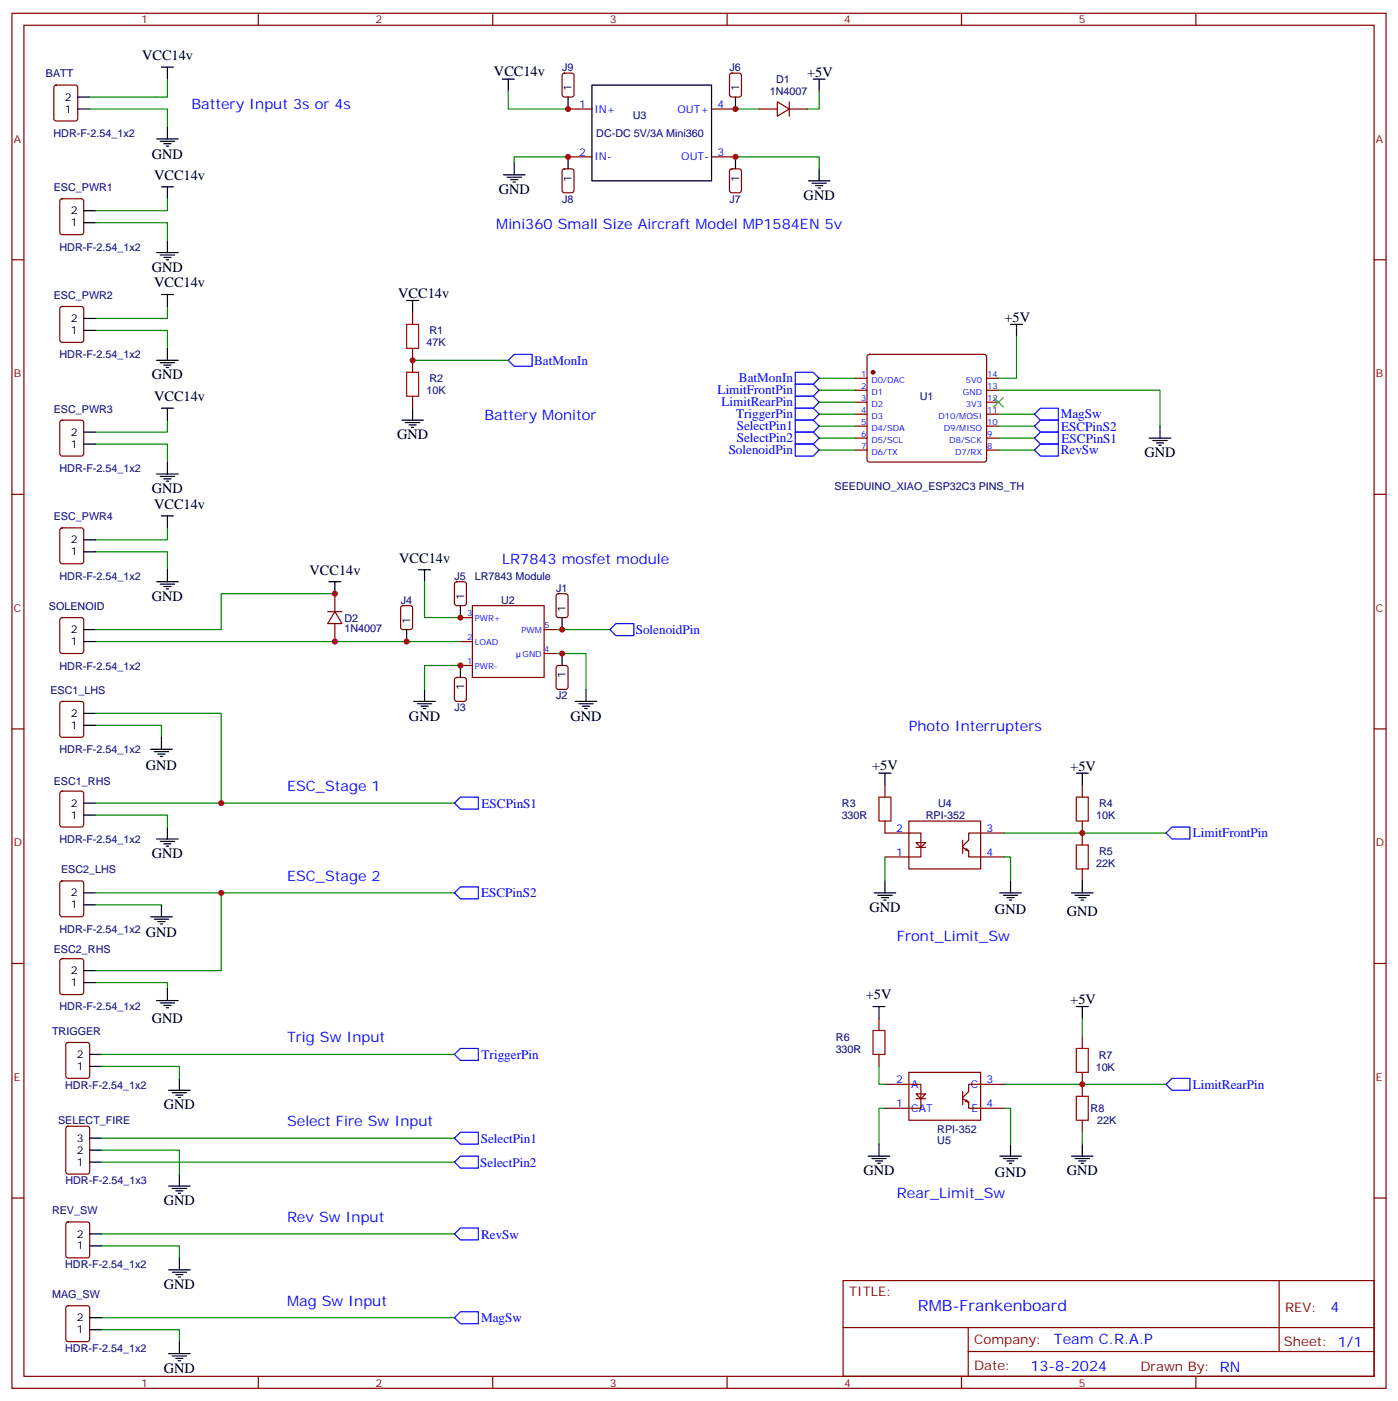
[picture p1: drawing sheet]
<svg xmlns="http://www.w3.org/2000/svg" width="412mm" height="413mm" viewBox="0 0 412 413" stroke-linecap="round" stroke-linejoin="round" font-family="sans-serif">
<g fill="none" stroke="#870000" stroke-width=".35">
<path d="M3.5 3.9h405.4v405.4h-405.4zM7.1 7.4h398.2v398.3h-398.2zM76.2 3.9v3.5M145.3 3.9v3.5M214.5 3.9v3.5M283.6 3.9v3.5M352.8 3.9v3.5M16.1 25.3l.5-.2h5.6l.7 .4v9.5l-.4 .6-5.9 .1-.7-.5v-9.4zM166 21.8l.5-.2h2.1l.7 .4v5.9l-.4 .7h-2.4l-.6-.5-.1-5.8zM167.6 32.1h7M209.9 32.1h7.1M215.4 21.8l.5-.2h2.1l.7 .4v5.9l-.4 .7h-2.4l-.7-.5v-5.8z"/>
<path d="M224 32.1h5.3M229.3 30l3.5 2.1-3.5 2.2zM232.8 32.1h5.3M232.8 30v4.3M17.9 58.8l.4-.2h5.7l.6 .4 .1 9.5-.5 .6-5.9 .1-.6-.5-.1-9.4zM166 50l.5-.2h2.1l.7 .4v5.9l-.4 .7h-2.4l-.6-.4-.1-5.9zM167.6 46.2h7M209.9 46.2h7.1M215.4 50l.5-.2h2.1l.7 .4v5.9l-.4 .7h-2.4l-.7-.4v-5.9zM3.5 76.6h3.6M405.3 76.6h3.6M17.9 90.6l.4-.3h5.7l.6 .5 .1 9.4-.5 .7h-5.9l-.6-.4-.1-9.4z"/>
<path d="M121.7 92.1v3.5M121.7 102.7v7M121.7 116.8v3.5M252.2 111.5h3.6M252.2 115h3.6M252.2 118.6h3.6M256 104.7l.5-.2h33.8l.5 .2 .2 .5v30.3l-.2 .5-.5 .2h-33.8l-.5-.2-.2-.5v-30.3zM291 111.5h3.6M291 115h3.6M291 118.6h3.6M17.9 124.1l.4-.2h5.7l.6 .4 .1 9.4-.5 .7h-5.9l-.6-.4-.1-9.4zM252.2 122.1h3.6"/>
<path d="M252.2 125.6h3.6M252.2 129.2h3.6M252.2 132.7h3.6M291 122.1h3.6M291 125.6h3.6M291 129.2h3.6M291 132.7h3.6M3.5 145.7h3.6M17.9 155.8l.4-.2h5.7l.6 .4 .1 9.5-.5 .6-5.9 .1-.6-.5-.1-9.4zM405.3 145.7h3.6M98.8 175v5.3M118.4 178.7l.5-.2h2.1l.7 .5v5.9l-.5 .6-2.3 .1-.7-.5v-5.9z"/>
<path d="M134.3 171.7l.5-.2h2.1l.6 .4 .1 5.9-.5 .7h-2.3l-.7-.4v-5.9zM139.3 178.5h21.2v21.2h-21.2zM164.3 175.2l.4-.2h2.2l.6 .4 .1 6-.5 .6-2.4 .1-.6-.5-.1-5.9zM17.9 182.3l.4-.2h5.7l.6 .4 .1 9.4-.5 .7-5.9 .1-.6-.5-.1-9.4zM96.7 180.3h4.2M98.8 180.3l2.1 3.5h-4.2zM98.8 183.8v5.3M134.3 199.9l.5-.2h2.1l.6 .4 .1 6-.5 .6-2.3 .1-.7-.5v-5.9zM135.8 182.1h3.5M135.8 189.1h3.5M135.8 196.2h3.5M160.5 185.6h3.5"/>
<path d="M160.5 192.7h3.5M164.3 196.4l.4-.2h2.2l.6 .4 .1 5.9-.5 .7h-2.4l-.6-.4-.1-5.9zM3.5 214.9h3.6M17.9 207l.4-.2h5.7l.6 .4 .1 9.4-.5 .7h-5.9l-.6-.4-.1-9.4zM405.3 214.9h3.6M17.9 233.4l.4-.2h5.7l.6 .5 .1 9.4-.5 .6-5.9 .1-.6-.5-.1-9.4zM261.1 231.5v3.5M319.3 231.5v3.5M17.9 259.9l.4-.2h5.7l.6 .4 .1 9.5-.5 .6-5.9 .1-.6-.5-.1-9.4zM261.1 242v3.6h10.5v7h-10.5M268.1 242h21.2v14.2h-21.2zM270.2 248.4h2.8l-1.4 1.4z"/>
<path d="M270.2 249.8h2.8M284 249.8l1.8 1.1v1.7h10.5M284 247.7v3.9M285 250.2l.8 .7-1.1-.4M296.3 245.6h-10.5v2.1l-1.8 1.7M319.3 242v7.1M319.3 256.2v3.5M3.5 284h3.6M17.9 282.8l.4-.2h5.7l.6 .4 .1 9.5-.5 .6-5.9 .1-.6-.5-.1-9.4zM405.3 284h3.6M19.6 307.5l.5-.2h5.7l.6 .4 .1 9.5-.5 .6-5.9 .1-.6-.5-.1-9.4zM259.3 300.2v3.6"/>
<path d="M259.3 310.8v3.6M261.1 319.7h10.5v7h-10.5M268.1 316.1h21.2v14.1h-21.2zM296.3 319.7h-10.5v2.1l-1.8 1.7M319.3 305.5v3.6M319.3 316.1v7.1M19.6 332.2l.5-.2h5.7l.6 .4 .1 13-.5 .7h-5.9l-.6-.5-.1-12.9zM270.2 322.5h2.8l-1.4 1.4zM270.2 323.9h2.8M284 323.9l1.8 1v1.8h10.5M284 321.8v3.8M285 324.2l.8 .7-1.1-.3"/>
<path d="M319.3 330.2v3.6M3.5 353.2h3.6M405.3 353.2h3.6M19.6 360.4l.5-.2h5.7l.6 .5 .1 9.4-.5 .6-5.9 .1-.6-.5-.1-9.4zM248.7 377.5h156.6v28.2h-156.6zM377.3 377.5v20.9M19.6 385.1l.5-.2h5.7l.6 .4 .1 9.5-.5 .6-5.9 .1-.6-.5-.1-9.4zM248.7 391.4h156.5M285.6 398.4h119.6M285.6 391.4v14.1M76.2 405.7v3.6M145.3 405.7v3.6"/>
<path d="M214.5 405.7v3.6M283.6 405.7v3.6M352.8 405.7v3.6"/>
</g>
<g fill="none" stroke="#00f" stroke-width=".35">
<path d="M149.9 106.2l1.8-1.7h5.3v3.5h-5.3zM234.6 109.7h5.3l1.8 1.8-1.8 1.8h-5.3zM234.6 113.3h5.3l1.8 1.7-1.8 1.8h-5.3zM234.6 116.8h5.3l1.8 1.8-1.8 1.7h-5.3zM234.6 120.3h5.3l1.8 1.8-1.8 1.8h-5.3zM234.6 123.9h5.3l1.8 1.7-1.8 1.8h-5.3zM234.6 127.4h5.3l1.8 1.8-1.8 1.7h-5.3zM234.6 130.9h5.3l1.8 1.8-1.8 1.7h-5.3zM306.9 123.9h5.3v3.5h-5.3l-1.7-1.8zM306.9 127.4h5.3v3.5h-5.3l-1.7-1.7zM306.9 120.3h5.3v3.6h-5.3l-1.7-1.8zM306.9 130.9h5.3v3.5h-5.3l-1.7-1.7z"/>
<path d="M179.9 185.6l1.8-1.8h5.3v3.6h-5.3zM134.1 236.7l1.7-1.7h5.3v3.5h-5.3zM344 245.6l1.7-1.8h5.3v3.5h-5.3zM134.1 263.2l1.7-1.8h5.3v3.6h-5.3zM134.1 310.8l1.7-1.7h5.3v3.5h-5.3zM344 319.7l1.7-1.8h5.3v3.5h-5.3zM134.1 335.5l1.7-1.7h5.3v3.5h-5.3zM134.1 342.6l1.7-1.8h5.3v3.5h-5.3zM135.8 362h5.3v3.5h-5.3l-1.7-1.8zM134.1 388.4l1.7-1.7h5.3v3.5h-5.3z"/>
</g>
<g fill="none" stroke="#000" stroke-width=".35">
<path d="M47.6 19.8h3.6M49.4 19.8v3.5M22.9 32.1h3.6M22.9 28.6h3.6M49.4 37.4v3.6M148.2 23.3h3.5M149.9 23.3v3.5M167.6 28.6v3.5M174.6 25.1h35.3v28.2h-35.3zM217 28.6v3.5M239.9 23.3h3.5M241.7 23.3v3.5"/>
<path d="M46.2 41h6.4M47.3 41.7h4.2M47.6 55.1h3.6M48.3 42.4h2.1M49 43.1h.7M49.4 55.1v3.5M148.5 51.5h6.4M149.6 52.2h4.2M150.6 53h2.2M151.3 53.7h.7M151.7 48v3.5M167.6 46.2v3.6"/>
<path d="M217 46.2v3.6M238.5 53.3h6.3M239.5 54h4.3M240.6 54.7h2.1M241.3 55.4h.7M241.7 49.8v3.5M24.7 65.7h3.5M24.7 62.1h3.5M46.2 74.5h6.4M47.3 75.2h4.2M48.3 75.9h2.1M49 76.6h.7"/>
<path d="M49.4 70.9v3.6M24.7 97.4h3.5M24.7 93.9h3.5M47.6 86.8h3.6M49.4 86.8v3.5M119.9 88.6h3.6M121.7 88.6v3.5M298.1 95.6h3.5M299.9 95.6v3.6M46.2 106.2h6.4M47.3 106.9h4.2M48.3 107.6h2.1"/>
<path d="M49 108.3h.7M49.4 102.7v3.5M24.7 130.9h3.5M24.7 127.4h3.5M46.2 139.7h6.4M47.6 120.3h3.6M49.4 120.3v3.6M49.4 136.2v3.5M118.5 123.9h6.4M119.6 124.6h4.2M120.6 125.3h2.2M121.4 126h.7"/>
<path d="M121.7 120.3v3.6M339 129.2h6.4M340.1 129.9h4.2M341.1 130.6h2.2M341.8 131.3h.7M342.2 125.6v3.6M24.7 159.1h3.5M47.3 140.4h4.2M47.6 152.1h3.6M48.3 141.1h2.1M49 141.9h.7M49.4 152.1v3.5"/>
<path d="M24.7 162.7h3.5M46.2 171.5h6.4M47.3 172.2h4.2M48.3 172.9h2.1M49 173.6h.7M49.4 168v3.5M97 171.5h3.5M98.8 171.5v3.5M123.5 168h3.5M125.2 168v3.5M135.8 178.5v3.6M24.7 189.1h3.5"/>
<path d="M24.7 185.6h3.5M119.9 185.6v3.5M135.8 196.2v3.5M165.8 182.1v3.5M165.8 192.7v3.5M24.7 213.8h3.5M24.7 210.3h3.5M47.6 217.3v3.6M122.1 206.8h6.3M123.1 207.5h4.3M124.2 208.2h2.1M124.9 208.9h.7"/>
<path d="M125.2 203.2v3.6M169.7 206.8h6.3M170.7 207.5h4.3M171.8 208.2h2.1M172.5 208.9h.7M172.9 203.2v3.6M24.7 236.7h3.5M44.4 220.9h6.4M45.5 221.6h4.2M46.6 222.3h2.1M47.3 223h.7M259.3 227.9h3.5"/>
<path d="M261.1 227.9v3.6M317.5 227.9h3.5M319.3 227.9v3.6M24.7 240.3h3.5M46.2 247.3h6.4M47.3 248h4.2M48.3 248.7h2.1M49 249.4h.7M49.4 243.8v3.5M261.1 259.7v3.5M298.1 259.7v3.5M319.3 259.7v3.5"/>
<path d="M24.7 263.2h3.5M24.7 266.7h3.5M44.4 270.3h6.4M45.5 271h4.2M46.6 271.7h2.1M47.3 272.4h.7M47.6 266.7v3.6M257.9 263.2h6.3M258.9 263.9h4.3M260 264.6h2.1M260.7 265.3h.7M294.9 263.2h6.4"/>
<path d="M296 263.9h4.2M297 264.6h2.2M297.7 265.3h.7M316.1 263.2h6.3M317.1 263.9h4.3M318.2 264.6h2.1M318.9 265.3h.7M24.7 289.7h3.5M24.7 286.1h3.5M46.2 295h6.4M47.3 295.7h4.2M48.3 296.4h2.1"/>
<path d="M49 297.1h.7M49.4 291.4v3.6M257.5 296.7h3.6M259.3 296.7v3.5M317.5 296.7h3.5M319.3 296.7v3.5M26.5 314.4h3.5M26.5 310.8h3.5M52.9 317.9v3.5M26.5 335.5h3.5M26.5 339.1h3.5M49.7 321.4h6.4"/>
<path d="M50.8 322.1h4.2M51.9 322.8h2.1M52.6 323.5h.7M259.3 337.3v3.5M298.1 337.3v3.5M319.3 337.3v3.5M26.5 342.6h3.5M49.7 349.6h6.4M50.8 350.3h4.2M51.9 351h2.1M52.6 351.8h.7M52.9 346.1v3.5"/>
<path d="M256.1 340.8h6.4M257.2 341.5h4.2M258.2 342.2h2.1M258.9 342.9h.7M294.9 340.8h6.4M296 341.5h4.2M297 342.2h2.2M297.7 342.9h.7M316.1 340.8h6.3M317.1 341.5h4.3M318.2 342.2h2.1M318.9 342.9h.7"/>
<path d="M26.5 367.3h3.5M26.5 363.7h3.5M49.7 374.3h6.4M50.8 375h4.2M51.9 375.7h2.1M52.6 376.4h.7M52.9 370.8v3.5M26.5 392h3.5M26.5 388.4h3.5M49.7 399h6.4M50.8 399.7h4.2M52.9 395.5v3.5"/>
<path d="M51.9 400.4h2.1M52.6 401.1h.7"/>
</g>
<circle cx="257.5" cy="109.7" r=".53" fill="#870000" stroke="#870000" stroke-width=".35"/>
<g fill="none" stroke="#008700" stroke-width=".35">
<path d="M26.5 32.1h22.9v5.3M49.4 23.3v5.3h-22.9M149.9 26.8v5.3h17.7M217 32.1h7M241.7 26.8v5.3h-3.6M49.4 58.6v3.5h-21.2M167.6 46.2h-15.9v1.8M217 46.2h24.7v3.6M28.2 65.7h21.2v5.2M28.2 97.4h21.2v5.3M49.4 90.3v3.6h-21.2M299.9 99.2v12.3h-5.3"/>
<path d="M121.7 106.2h28.2M241.7 111.5h10.5M241.7 115h10.5M241.7 118.6h10.5M294.6 115h47.6v10.6M28.2 130.9h21.2v5.3M49.4 123.9v3.5h-21.2M241.7 122.1h10.5M241.7 125.6h10.5M241.7 129.2h10.5M241.7 132.7h10.5M294.6 122.1h10.6"/>
<path d="M294.6 125.6h10.6M294.6 129.2h10.6M294.6 132.7h10.6M49.4 155.6v3.5h-21.2M28.2 162.7h21.2v5.3M98.8 175h-33.5v10.6h-37.1M125.2 171.5v10.6h10.6M28.2 189.1h107.6M135.8 196.2h-10.6v7M164 192.7h8.9v10.5M164 185.6h15.9M28.2 213.8h19.4v3.5"/>
<path d="M28.2 210.3h37.1v26.4h-37.1M65.3 236.7h68.8M28.2 240.3h21.2v3.5M261.1 252.6v7.1M296.3 252.6h1.8v7.1M296.3 245.6h47.7M28.2 263.2h37.1v22.9h-37.1M28.2 266.7h19.4M65.3 263.2h68.8M28.2 289.7h21.2v1.7M30 314.4h22.9v3.5M30 310.8h104.1"/>
<path d="M259.3 314.4v5.3h1.8M296.3 319.7h47.7M319.3 300.2v5.3M30 339.1h22.9v7M30 335.5h104.1M261.1 326.7h-1.8v10.6M296.3 326.7h1.8v10.6M319.3 333.8v3.5M30 342.6h104.1M30 367.3h22.9v3.5M30 363.7h104.1M30 392h22.9v3.5"/>
<path d="M30 388.4h104.1"/>
</g>
<path d="M293.2 117.2l2.8 2.8M296 117.2l-2.8 2.8" fill="none" stroke="#3c3" stroke-width=".35"/>
<path d="M119.9 95.6h3.6v7.1h-3.6zM119.9 109.7h3.6v7.1h-3.6zM259.3 235h3.5v7h-3.5zM317.5 235h3.5v7h-3.5zM317.5 249.1h3.5v7.1h-3.5zM257.5 303.8h3.6v7h-3.6zM317.5 309.1h3.5v7h-3.5zM317.5 323.2h3.5v7h-3.5z" fill="none" stroke="#a10000" stroke-width=".35"/>
<g fill="#c00">
<circle cx="121.7" cy="106.2" r=".88"/>
<circle cx="98.8" cy="189.1" r=".88"/>
<circle cx="65.3" cy="236.7" r=".88"/>
<circle cx="65.3" cy="263.2" r=".88"/>
<circle cx="319.3" cy="245.6" r=".88"/>
<circle cx="98.8" cy="175" r=".88"/>
<circle cx="319.3" cy="319.7" r=".88"/>
<circle cx="217" cy="32.1" r=".88"/>
<circle cx="217" cy="46.2" r=".88"/>
<circle cx="167.6" cy="46.2" r=".88"/>
<circle cx="167.6" cy="32.1" r=".88"/>
<circle cx="135.8" cy="182.1" r=".88"/>
<circle cx="119.9" cy="189.1" r=".88"/>
<circle cx="135.8" cy="196.2" r=".88"/>
<circle cx="165.8" cy="185.6" r=".88"/>
<circle cx="165.8" cy="192.7" r=".88"/>
</g>
<text font-size="4.6" fill="#00f" x="270.8" y="386.5">RMB-Frankenboard</text>
<g font-size="4.2">
<text x="41.9" y="17.7">VCC14v</text>
<text x="145.7" y="22.3">VCC14v</text>
<text x="238.1" y="22.6">+5V</text>
<text x="44.8" y="46.9">GND</text>
<text x="45.5" y="53">VCC14v</text>
<text x="147.1" y="57.2">GND</text>
<text x="237.1" y="58.9">GND</text>
<text x="44.8" y="80.1">GND</text>
<text x="45.5" y="84.7">VCC14v</text>
<text x="117.5" y="87.9">VCC14v</text>
<text x="296.3" y="94.9">+5V</text>
<text x="44.8" y="111.9">GND</text>
<text x="45.5" y="118.2">VCC14v</text>
<text x="117.1" y="129.5">GND</text>
<text x="337.6" y="134.8">GND</text>
<text x="44.8" y="145.4">GND</text>
<text x="45.5" y="150">VCC14v</text>
<text x="117.8" y="165.8">VCC14v</text>
<text x="91.3" y="169.4">VCC14v</text>
<text x="44.8" y="177.1">GND</text>
<text x="120.6" y="212.4">GND</text>
<text x="168.3" y="212.4">GND</text>
<text x="43" y="226.9">GND</text>
<text x="257.3" y="226.9">+5V</text>
<text x="315.7" y="227.2">+5V</text>
<text x="44.8" y="253">GND</text>
<text x="256.5" y="268.9">GND</text>
<text x="293.5" y="269.3">GND</text>
<text x="314.7" y="269.9">GND</text>
<text x="43" y="276.3">GND</text>
<text x="255.4" y="294.6">+5V</text>
<text x="315.7" y="296">+5V</text>
<text x="44.8" y="301.7">GND</text>
<text x="48.3" y="327.1">GND</text>
<text x="254.7" y="346.5">GND</text>
<text x="293.5" y="346.9">GND</text>
<text x="314.7" y="346.5">GND</text>
<text x="48.3" y="355.3">GND</text>
<text x="48.3" y="380">GND</text>
<text x="48.3" y="404.7">GND</text>
</g>
<g font-size="4.2" fill="#00f">
<text x="56.4" y="32.1">Battery Input 3s or 4s</text>
<text x="146.4" y="67.4">Mini360 Small Size Aircraft Model MP1584EN 5v</text>
<text x="142.9" y="123.9">Battery Monitor</text>
<text x="148.2" y="166.2">LR7843 mosfet module</text>
<text x="268.1" y="215.6">Photo Interrupters</text>
<text x="84.7" y="233.2">ESC_Stage 1</text>
<text x="84.7" y="259.7">ESC_Stage 2</text>
<text x="264.6" y="277.3">Front_Limit_Sw</text>
<text x="84.7" y="307.3">Trig Sw Input</text>
<text x="84.7" y="332">Select Fire Sw Input</text>
<text x="264.6" y="353.2">Rear_Limit_Sw</text>
<text x="84.7" y="360.2">Rev Sw Input</text>
<text x="84.7" y="384.9">Mag Sw Input</text>
<text x="392.5" y="386.8">4</text>
<text x="310.9" y="396.3">Team C.R.A.P</text>
<text x="304" y="404.1">13-8-2024</text>
</g>
<g font-size="3.9" fill="#00f">
<text x="157.6" y="107.6">BatMonIn</text>
<text x="218" y="112.7">BatMonIn</text>
<text x="211.7" y="116.3">LimitFrontPin</text>
<text x="212.8" y="119.8">LimitRearPin</text>
<text x="217.1" y="123.3">TriggerPin</text>
<text x="312.9" y="123.4">MagSw</text>
<text x="217.4" y="126.8">SelectPin1</text>
<text x="217.4" y="130.4">SelectPin2</text>
<text x="313" y="126.9">ESCPinS2</text>
<text x="313.2" y="130.5">ESCPinS1</text>
<text x="215" y="133.9">SolenoidPin</text>
<text x="312.9" y="133.9">RevSw</text>
<text x="187.5" y="186.9">SolenoidPin</text>
<text x="142.1" y="238.1">ESCPinS1</text>
<text x="351.9" y="246.8">LimitFrontPin</text>
<text x="141.9" y="264.5">ESCPinS2</text>
<text x="142.1" y="312.2">TriggerPin</text>
<text x="351.8" y="321">LimitRearPin</text>
<text x="141.8" y="336.8">SelectPin1</text>
<text x="141.7" y="343.9">SelectPin2</text>
<text x="141.9" y="365.1">RevSw</text>
<text x="141.9" y="389.8">MagSw</text>
</g>
<g font-size="3.9" fill="#800">
<text x="250.5" y="382.1">TITLE:</text>
<text x="379.1" y="386.8">REV:</text>
<text x="287.4" y="396.3">Company:</text>
<text x="378.7" y="396.9">Sheet: 1/1</text>
<text x="287.4" y="404">Date:</text>
<text x="336.4" y="404.1">Drawn By: RN</text>
</g>
<g font-size="3.2" fill="#800">
<text x="41.6" y="6.9">1</text>
<text x="110.8" y="6.9">2</text>
<text x="179.9" y="6.9">3</text>
<text x="249.1" y="6.9">4</text>
<text x="318.2" y="6.9">5</text>
<text x="4.1" y="42">A</text>
<text x="405.9" y="42">A</text>
<text x="4.1" y="111.2">B</text>
<text x="405.9" y="111.2">B</text>
<text x="4.1" y="180.3">C</text>
<text x="405.9" y="180.3">C</text>
<text x="4.1" y="249.4">D</text>
<text x="405.9" y="249.4">D</text>
<text x="4.1" y="318.6">E</text>
<text x="405.9" y="318.6">E</text>
<text x="41.6" y="408.7">1</text>
<text x="110.8" y="408.7">2</text>
<text x="179.9" y="408.7">3</text>
<text x="249.1" y="408.7">4</text>
<text x="318.2" y="408.7">5</text>
</g>
<g font-size="3.2" fill="#000080">
<text x="13.6" y="22.8">BATT</text>
<text x="165.8" y="20.9">J9</text>
<text x="215.2" y="20.9">J6</text>
<text x="227.1" y="28.1">1N4007</text>
<text x="229" y="24.5">D1</text>
<text x="186.6" y="35.1">U3</text>
<text x="15.8" y="40.4">HDR-F-2.54_1x2</text>
<text x="175.9" y="40.4">DC-DC 5V/3A Mini360</text>
<text x="15.9" y="56.3">ESC_PWR1</text>
<text x="165.8" y="59.7">J8</text>
<text x="215.2" y="59.7">J7</text>
<text x="17.5" y="73.9">HDR-F-2.54_1x2</text>
<text x="15.9" y="88.1">ESC_PWR2</text>
<text x="126.7" y="98.5">R1</text>
<text x="17.5" y="105.7">HDR-F-2.54_1x2</text>
<text x="125.8" y="102.1">47K</text>
<text x="126.7" y="112.6">R2</text>
<text x="125.8" y="116.2">10K</text>
<text x="271.3" y="117.9">U1</text>
<text x="15.9" y="121.6">ESC_PWR3</text>
<text x="17.5" y="139.2">HDR-F-2.54_1x2</text>
<text x="246.2" y="144.5">SEEDUINO_XIAO_ESP32C3 PINS_TH</text>
<text x="15.9" y="153.4">ESC_PWR4</text>
<text x="17.5" y="170.9">HDR-F-2.54_1x2</text>
<text x="134.1" y="170.9">J5</text>
<text x="140.1" y="170.9">LR7843 Module</text>
<text x="14.4" y="179.8">SOLENOID</text>
<text x="118.2" y="177.9">J4</text>
<text x="147.8" y="177.9">U2</text>
<text x="164.1" y="174.4">J1</text>
<text x="101.6" y="183.3">D2</text>
<text x="101.6" y="186.4">1N4007</text>
<text x="17.5" y="197.4">HDR-F-2.54_1x2</text>
<text x="14.9" y="204.4">ESC1_LHS</text>
<text x="134.1" y="209.7">J3</text>
<text x="164.1" y="206.1">J2</text>
<text x="17.5" y="222">HDR-F-2.54_1x2</text>
<text x="15.9" y="231.5">ESC1_RHS</text>
<text x="248.4" y="237.9">R3</text>
<text x="276.7" y="237.8">U4</text>
<text x="324.2" y="237.9">R4</text>
<text x="248.3" y="241.4">330R</text>
<text x="273.1" y="241.4">RPI-352</text>
<text x="323.4" y="241.4">10K</text>
<text x="17.5" y="248.5">HDR-F-2.54_1x2</text>
<text x="18" y="257.3">ESC2_LHS</text>
<text x="323.4" y="255.5">22K</text>
<text x="324.2" y="252">R5</text>
<text x="17.5" y="274.9">HDR-F-2.54_1x2</text>
<text x="15.9" y="280.8">ESC2_RHS</text>
<text x="17.5" y="297.9">HDR-F-2.54_1x2</text>
<text x="15.4" y="305">TRIGGER</text>
<text x="246.5" y="310.3">330R</text>
<text x="246.6" y="306.8">R6</text>
<text x="323.2" y="315.6">10K</text>
<text x="324.1" y="312.1">R7</text>
<text x="19.2" y="320.9">HDR-F-2.54_1x2</text>
<text x="321.7" y="327.9">R8</text>
<text x="17.1" y="331.4">SELECT_FIRE</text>
<text x="276.5" y="334.1">RPI-352</text>
<text x="323.7" y="331.4">22K</text>
<text x="276.5" y="337.1">U5</text>
<text x="19.3" y="349.1">HDR-F-2.54_1x3</text>
<text x="15.4" y="358">REV_SW</text>
<text x="19.2" y="373.8">HDR-F-2.54_1x2</text>
<text x="15.4" y="382.7">MAG_SW</text>
<text x="19.2" y="398.5">HDR-F-2.54_1x2</text>
</g>
<g font-size="3.2">
<text x="19.1" y="29.7">2</text>
<text x="168.6" y="26.8" transform="rotate(-90 168.6 26.8)">1</text>
<text x="218" y="26.8" transform="rotate(-90 218 26.8)">1</text>
<text x="19.1" y="33.2">1</text>
<text x="168.6" y="53.6" transform="rotate(-90 168.6 53.6)">1</text>
<text x="218" y="53.6" transform="rotate(-90 218 53.6)">1</text>
<text x="20.9" y="63.2">2</text>
<text x="20.9" y="66.7">1</text>
<text x="20.9" y="94.9">2</text>
<text x="20.9" y="98.5">1</text>
<text x="20.9" y="132">1</text>
<text x="20.9" y="128.4">2</text>
<text x="20.9" y="160.2">2</text>
<text x="20.9" y="163.7">1</text>
<text x="136.9" y="176.8" transform="rotate(-90 136.9 176.8)">1</text>
<text x="121" y="183.8" transform="rotate(-90 121 183.8)">1</text>
<text x="166.9" y="180.3" transform="rotate(-90 166.9 180.3)">1</text>
<text x="20.9" y="190.2">1</text>
<text x="20.9" y="186.7">2</text>
<text x="136.9" y="203.5" transform="rotate(-90 136.9 203.5)">1</text>
<text x="166.9" y="200" transform="rotate(-90 166.9 200)">1</text>
<text x="20.9" y="214.9">1</text>
<text x="20.9" y="211.3">2</text>
<text x="20.9" y="237.8">2</text>
<text x="20.9" y="241.3">1</text>
<text x="20.9" y="267.8">1</text>
<text x="20.9" y="264.3">2</text>
<text x="20.9" y="287.2">2</text>
<text x="20.9" y="290.7">1</text>
<text x="22.7" y="311.9">2</text>
<text x="22.7" y="315.4">1</text>
<text x="22.7" y="336.6">3</text>
<text x="22.7" y="340.1">2</text>
<text x="22.7" y="343.6">1</text>
<text x="22.7" y="364.8">2</text>
<text x="22.7" y="368.3">1</text>
<text x="22.7" y="389.5">2</text>
<text x="22.7" y="393">1</text>
</g>
<g font-size="3.2" fill="#00f">
<text x="170.8" y="31.8">1</text>
<text x="175.3" y="33.2">IN+</text>
<text x="199.8" y="33.2">OUT+</text>
<text x="211.7" y="31.8">4</text>
<text x="170.8" y="45.9">2</text>
<text x="175.3" y="47.3">IN-</text>
<text x="201" y="47.3">OUT-</text>
<text x="211.7" y="45.9">3</text>
<text x="264.3" y="245.2">2</text>
<text x="291" y="245.2">3</text>
<text x="264.3" y="252.3">1</text>
<text x="291" y="252.3">4</text>
<text x="264.3" y="319.3">2</text>
<text x="268.8" y="320.7">A</text>
<text x="286.4" y="320.7">C</text>
<text x="291" y="319.3">3</text>
<text x="264.3" y="326.4">1</text>
<text x="268.8" y="327.8">CAT</text>
<text x="286.6" y="327.8">E</text>
<text x="291" y="326.4">4</text>
</g>
<g font-size="2.5" fill="#00f">
<text x="254" y="111.2">1</text>
<text x="257.1" y="112.9">D0/DAC</text>
<text x="284.9" y="112.9">5V0</text>
<text x="291.2" y="111.2">14</text>
<text x="254" y="114.7">2</text>
<text x="254" y="118.2">3</text>
<text x="257.1" y="116.5">D1</text>
<text x="257.1" y="120">D2</text>
<text x="284.1" y="116.5">GND</text>
<text x="284.9" y="120">3V3</text>
<text x="291.2" y="118.2">12</text>
<text x="291.2" y="114.7">13</text>
<text x="254" y="121.7">4</text>
<text x="254" y="125.3">5</text>
<text x="257.1" y="123.5">D3</text>
<text x="276.8" y="123.5">D10/MOSI</text>
<text x="291.2" y="125.3">10</text>
<text x="291.2" y="121.7">11</text>
<text x="254" y="128.8">6</text>
<text x="257.1" y="127">D4/SDA</text>
<text x="257.1" y="130.6">D5/SCL</text>
<text x="278.4" y="127">D9/MISO</text>
<text x="280" y="130.6">D8/SCK</text>
<text x="291.2" y="128.8">9</text>
<text x="254" y="132.3">7</text>
<text x="257.1" y="134.1">D6/TX</text>
<text x="281.7" y="134.1">D7/RX</text>
<text x="291.2" y="132.3">8</text>
<text x="137.8" y="181.7">3</text>
<text x="140.1" y="183.1">PWR+</text>
<text x="160.5" y="185.2">5</text>
<text x="137.8" y="188.8">2</text>
<text x="140.1" y="190.2">LOAD</text>
<text x="153.8" y="186.7">PWM</text>
<text x="137.8" y="195.8">1</text>
<text x="140.1" y="197.2">PWR-</text>
<text x="154.1" y="193.7">GND</text>
<text x="160.5" y="192.3">4</text>
</g>
</svg>
